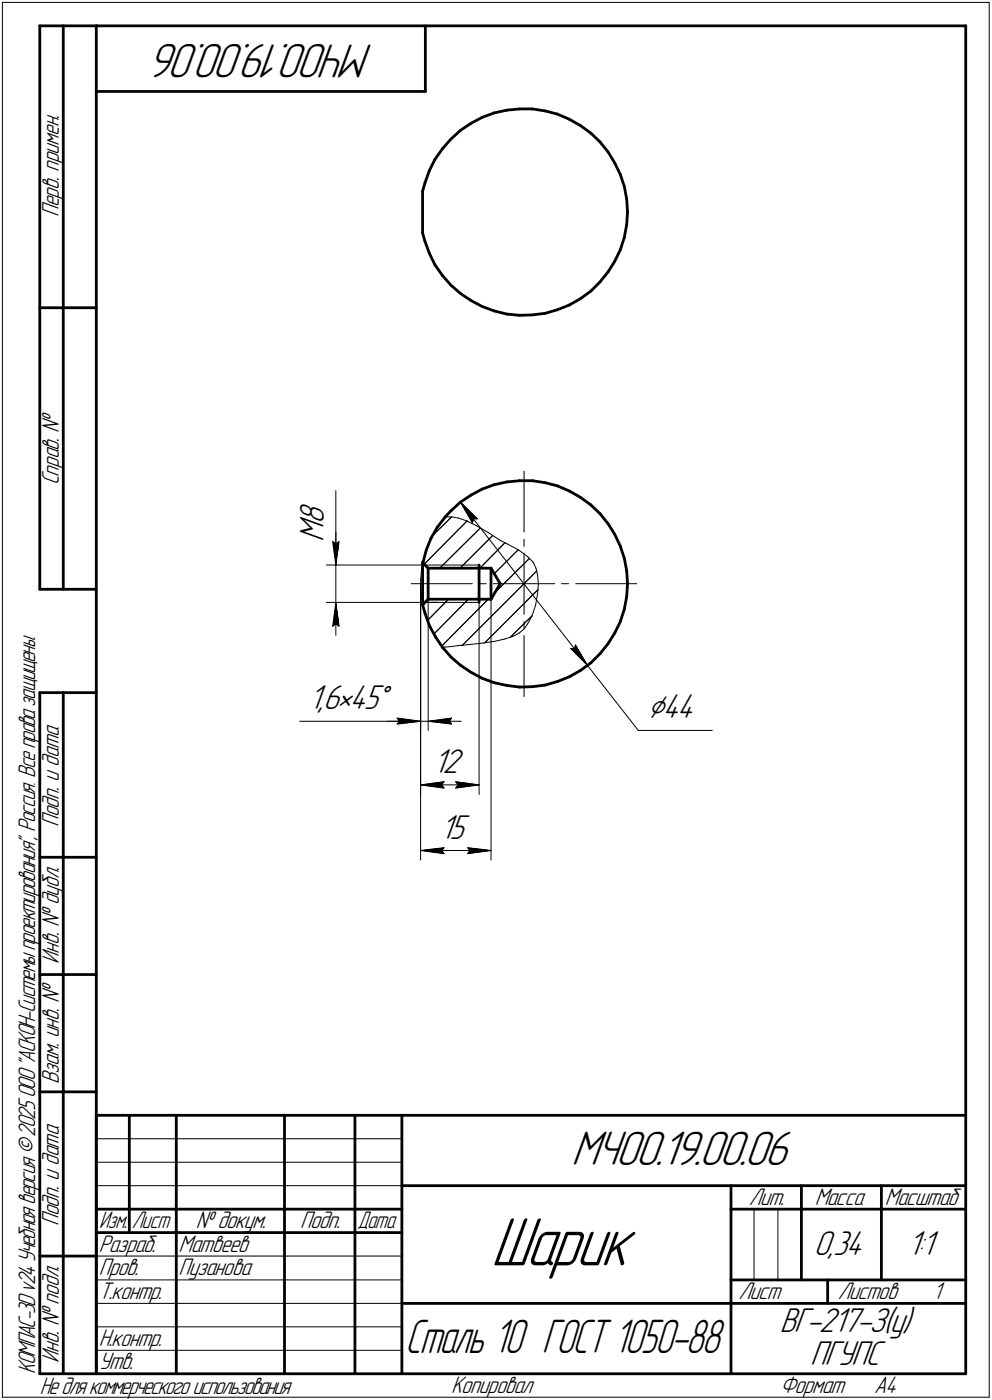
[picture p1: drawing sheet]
<svg xmlns="http://www.w3.org/2000/svg" width="211mm" height="298mm" viewBox="0 0 211 298" stroke-linecap="round" stroke-linejoin="round" font-family="sans-serif">
<g fill="none" stroke="#000" stroke-width=".21">
<path d="M.5 .5v297zM.5 .5h210zM210.5 .5v297zM70.8 115.3l.7 .5zM70.8 115.3l.7 5zM71.5 115.8l.6-.5zM71.5 113.3v7zM71.5 104.5v15.8zM72.1 115.3l-.6 5zM90.4 118.1l-.7 2.6zM91.4 115.5l-1 2.6zM92 114l4.1-3.9z"/>
<path d="M92.5 113.1l-1.1 2.4zM94.1 110.8l-1.6 2.3zM94.7 110.1h1.4zM95.9 108.8l2.1-1.9zM95.9 108.8l-1.8 2zM96.1 110.1l1.4 .2zM97.5 110.3l1.8 .6zM98 106.9l2.2-1.5zM98 106.9l3.6 3.6zM98 106.9l2.5 4.4zM98 106.9l27 34.7zM99.3 110.9l2 1z"/>
<path d="M99.4 110.9l-9.1 9.2zM100.2 105.4l2.4-1.3zM100.8 110.5h.8zM100.8 110.5l-.3 .8zM101.3 111.9l2.7 1.6zM102.6 104.1l2.6-.9zM104 113.5l2.4 1.6zM105.2 103.2l2.7-.6zM106.4 115.1l1.5 .7zM107.4 115.6l-5.3 5.4zM107.9 102.6l2.7-.2zM107.9 115.8l2.4 1.3z"/>
<path d="M110.3 117.1l2 1.4zM110.6 102.4h2.7zM111.5 100.3v13zM111.5 114.8v1.5zM111.5 117.8v6.5zM112.3 118.5l1.1 1.1zM113.3 102.4l2.7 .4zM113.4 119.6l.1 .3zM113.5 119.9l.5 1.1zM116 102.8l2.6 .7zM118.6 103.5l2.6 1.1zM121.2 104.6l2.3 1.3z"/>
<path d="M123.5 105.9l2.2 1.6zM125.7 107.5l2 1.9zM127.7 109.4l1.7 2.1zM129.4 111.5l1.4 2.3zM130.8 113.8l1.2 2.5zM132 116.3l.8 2.6zM132.8 118.9l.5 2.7zM69.4 120.3h21zM69.4 128.3h23.6zM70.8 133.3l.7-.5zM71.5 128.3l-.7 5zM71.5 132.8l.6 .5z"/>
<path d="M71.5 128.3l.6 5zM71.5 128.3v7zM71.5 120.3v8zM87.5 124.3h13zM89.5 123.4l.1 2.8zM89.5 124.3v31.2zM89.5 124.3v44.9zM89.5 124.3v58.8zM89.6 126.2l.4 2.7zM89.7 120.7l-.2 2.7zM90 128.9l.7 2.6zM90.4 120.3h11.5z"/>
<path d="M90.4 128.3h11.5zM90.7 131.5l1.1 2.5zM91.1 124.3v31.2zM91.2 127.6l-1.2 1.3zM91.8 134l1.3 2.4zM93.1 136.4l1.6 2.2zM93.6 121l8.6-8.6zM94.1 137.8l2-.1zM94.7 138.6l1.9 1.9zM95.4 127.6l-4.5 4.6zM96.1 137.7l1.2-.2zM97.3 137.5l.7-.1z"/>
<path d="M97.9 121l6.9-7zM98 137.4h.2zM98.2 137.4l4.1-.4zM98.4 137.4l15.8-15.8zM99.7 127.6l-7.4 7.4zM101.9 127.6v41.6zM102 124.3h1.5zM102.3 137l2.9-.4zM103.1 136.9l11.4-11.3zM103.9 127.6l-9.9 10zM104.5 127.6v55.5zM105 124.3h6.5z"/>
<path d="M105.2 122.2l5-5.1zM105.2 126.2l7.5-7.3zM105.2 136.6l2.2-.5zM107.4 136.1l1.8-.6zM108.5 135.7l4.7-4.6zM109.2 135.5l1.3-.7zM110.5 134.8l1-.9zM111.5 124.3h6.5zM111.5 135.3v13zM111.5 132.3v1.5zM111.5 124.3v6.5zM112.3 132.8l-.8 1.1z"/>
<path d="M113.2 131.1l-.9 1.7zM114 128.9l-.8 2.2zM114 121l.4 1.4zM114.4 122.4l.2 1.9zM114.4 126.4l-.4 2.5zM114.6 124.3l-.2 2.1zM119.5 124.3h1.5zM121.4 138.1l3.6 3.5zM121.4 138.1h.9zM122.4 137.3l-.1 .8zM122.4 137.3l2.6 4.3zM122.5 124.3h13z"/>
<path d="M128.4 138.4l-1.9 2.1zM130 136.3l-1.6 2.1zM131.3 133.9l-1.3 2.4zM132.3 131.4l-1 2.5zM133 128.8l-.7 2.6zM133.3 121.6l.2 2.7zM133.4 126.1l-.4 2.7zM133.5 124.3l-.1 1.8zM63.8 153.6h25.7zM82.5 153.6h7zM84.5 152.9l5 .7zM84.5 152.9l.5 .7z"/>
<path d="M84.5 154.2l5-.6zM85 153.6l-.5 .6zM89.5 153.6h1.6zM91.1 153.6l5 .6zM91.1 153.6l5-.7zM91.1 153.6h7zM95.6 153.6l.5 .6zM96.1 152.9l-.5 .7zM96.6 140.5l2.1 1.7zM98.7 142.2l2.4 1.5zM101.1 143.7l2.4 1.2zM103.5 144.9l2.7 .7z"/>
<path d="M106.2 145.6l2.7 .5zM108.9 146.1l2.7 .2zM111.6 146.3l2.7-.2zM114.3 146.1l2.6-.5zM116.9 145.6l2.6-.8zM119.5 144.8l2.5-1.2zM122 143.6l2.4-1.4zM124.4 142.2l2.1-1.7zM125 141.6l10.8 13.9zM135.8 155.5h15.8zM89.5 167.1l5-.6zM89.5 167.1l5 .7z"/>
<path d="M89.5 167.1h12.4zM94 167.1l.5 .7zM94.5 166.5l-.5 .6zM96.9 167.8l5-.7zM96.9 166.5l.6 .6zM96.9 166.5l5 .6zM97.5 167.1l-.6 .7zM89.5 181.1l5-.6zM89.5 181.1l5 .7zM89.5 181.1h15zM94 181.1l.5 .7zM94.5 180.5l-.5 .6z"/>
<path d="M99.5 181.8l5-.7zM99.5 180.5l.5 .6zM99.5 180.5l5 .6zM100 181.1l-.5 .7zM20.5 247.5h65zM20.5 252.5h65zM20.5 242.5h65zM160.4 257.5v15zM165.5 257.5v15zM20.5 267.5h65zM20.5 272.5h65zM20.5 277.5h65z"/>
<path d="M.5 297.5h210zM20.5 282.5h65zM20.5 287.5h65z"/>
</g>
<g fill="#000" stroke="#000" stroke-width=".21">
<path d="M70.9 115.5h.1zM70.9 115.6h.2zM70.9 115.7h.4zM70.9 115.7h.5zM70.9 115.8h.6zM70.9 115.9h.6zM71 116h.5zM71 116.1h.5zM71 116.2h.5zM71 116.2h.5zM71 116.3h.5zM71 116.4h.5zM71 116.5h.5zM71 116.6h.5zM71 116.7h.5zM71 116.8h.5zM71 116.8h.5zM71 116.9h.5zM71 117h.5zM71 117.1h.5zM71 117.2h.5zM71.1 117.3h.4zM71.1 117.3h.4zM71.1 117.4h.4zM71.1 117.5h.4zM71.1 117.6h.4zM71.1 117.7h.4zM71.1 117.8h.4zM71.2 117.9h.3zM71.2 117.9h.3zM71.2 118h.3zM71.2 118.1h.3zM71.2 118.2h.3zM71.2 118.3h.3zM71.2 118.4h.3zM71.3 118.4h.2zM71.3 118.5h.2zM71.3 118.6h.2zM71.3 118.7h.2zM71.3 118.8h.2zM71.3 118.9h.2zM71.3 119h.2zM71.3 119h.2z"/>
<path d="M72 115.5h.1zM71.8 115.6h.3zM71.7 115.7h.4zM71.6 115.7h.5zM71.5 115.8h.6zM71.5 115.9h.6zM71.5 116h.6zM71.5 116.1h.6zM71.5 116.2h.6zM71.5 116.2h.6zM71.5 116.3h.6zM71.5 116.4h.6zM71.5 116.5h.6zM71.5 116.6h.5zM71.5 116.7h.5zM71.5 116.8h.5zM71.5 116.8h.5zM71.5 116.9h.5zM71.5 117h.5zM71.5 117.1h.5zM71.5 117.2h.5zM71.5 117.3h.4zM71.5 117.3h.4zM71.5 117.4h.4zM71.5 117.5h.4zM71.5 117.6h.4zM71.5 117.7h.4zM71.5 117.8h.4zM71.5 117.9h.3zM71.5 117.9h.3zM71.5 118h.3zM71.5 118.1h.3zM71.5 118.2h.3zM71.5 118.3h.3zM71.5 118.4h.3zM71.5 118.4h.2zM71.5 118.5h.2zM71.5 118.6h.2zM71.5 118.7h.2zM71.5 118.8h.2zM71.5 118.9h.2zM71.5 119h.2zM71.5 119h.2zM71.5 119.1h.1zM71.5 119.2h.1zM71.5 119.3h.1zM71.5 119.4h.1zM71.5 119.5h.1zM71.5 119.5h.1zM71.5 119.6h.1z"/>
<path d="M98.3 107.4h.2zM98.4 107.4h.2zM98.5 107.5h.1zM98.6 107.6h.1zM98.6 107.7h.2zM98.6 107.8h.3zM98.7 107.9h.3zM98.8 107.9h.3zM98.9 108h.2zM98.9 108.1h.3zM99 108.2h.3zM99.1 108.3h.3zM99.1 108.4h.4zM99.2 108.5h.4zM99.2 108.5h.5zM99.3 108.6h.4zM99.4 108.7h.4zM99.5 108.8h.4zM99.6 108.9h.4zM99.6 109h.5zM99.7 109.1h.5zM99.7 109.1h.5zM99.8 109.2h.5zM99.8 109.3h.6zM99.9 109.4h.6zM100 109.5h.6zM100.1 109.6h.6zM100.2 109.6h.6zM100.2 109.7h.6zM100.2 109.8h.7zM100.3 109.9h.7zM100.4 110h.7zM100.5 110.1h.7zM100.5 110.2h.8zM100.6 110.2h.7zM100.7 110.3h.7zM100.8 110.4h.7z"/>
<path d="M98.4 107.6h.2zM98.5 107.7h.1zM98.5 107.8h.1zM98.6 107.9h.1zM98.6 107.9h.2zM98.6 108h.3zM98.7 108.1h.2zM98.7 108.2h.3zM98.8 108.3h.3zM98.8 108.4h.3zM98.9 108.5h.3zM98.9 108.5h.3zM99 108.6h.3zM99.1 108.7h.3zM99.1 108.8h.4zM99.1 108.9h.5zM99.1 109h.5zM99.2 109.1h.5zM99.2 109.1h.5zM99.3 109.2h.5zM99.4 109.3h.4zM99.4 109.4h.5zM99.5 109.5h.5zM99.5 109.6h.6zM99.6 109.6h.6zM99.7 109.7h.5zM99.7 109.8h.5zM99.7 109.9h.6zM99.7 110h.7zM99.8 110.1h.7zM99.8 110.2h.7zM99.9 110.2h.7zM100 110.3h.7zM100 110.4h.8zM100.1 110.5h.7zM100.1 110.6h.7zM100.2 110.7h.6zM100.2 110.7h.6zM100.2 110.8h.5zM100.3 110.9h.4zM100.3 111h.4zM100.4 111.1h.2zM100.4 111.2h.2z"/>
<path d="M71.3 129.5h.2zM71.3 129.6h.2zM71.3 129.7h.2zM71.3 129.8h.2zM71.3 129.9h.2zM71.3 130h.2zM71.3 130h.2zM71.3 130.1h.2zM71.2 130.2h.3zM71.2 130.3h.3zM71.2 130.4h.3zM71.2 130.5h.3zM71.2 130.6h.3zM71.2 130.6h.3zM71.2 130.7h.3zM71.1 130.8h.4zM71.1 130.9h.4zM71.1 131h.4zM71.1 131.1h.4zM71.1 131.1h.4zM71.1 131.2h.4zM71.1 131.3h.4zM71.1 131.4h.4zM71 131.5h.5zM71 131.6h.5zM71 131.7h.5zM71 131.7h.5zM71 131.8h.5zM71 131.9h.5zM71 132h.5zM71 132.1h.5zM71 132.2h.5zM71 132.2h.5zM71 132.3h.5zM71 132.4h.5zM71 132.5h.5zM71 132.6h.5zM71 132.7h.5zM70.9 132.8h.6zM70.9 132.8h.6zM70.9 132.9h.5zM70.9 133h.4zM70.9 133.1h.2zM70.9 133.2h.1z"/>
<path d="M71.5 128.9h.1zM71.5 129h.1zM71.5 129.1h.1zM71.5 129.2h.1zM71.5 129.3h.1zM71.5 129.4h.1zM71.5 129.5h.1zM71.5 129.5h.1zM71.5 129.6h.2zM71.5 129.7h.2zM71.5 129.8h.2zM71.5 129.9h.2zM71.5 130h.2zM71.5 130h.2zM71.5 130.1h.2zM71.5 130.2h.3zM71.5 130.3h.3zM71.5 130.4h.3zM71.5 130.5h.3zM71.5 130.6h.3zM71.5 130.6h.3zM71.5 130.7h.3zM71.5 130.8h.3zM71.5 130.9h.4zM71.5 131h.4zM71.5 131.1h.4zM71.5 131.1h.4zM71.5 131.2h.4zM71.5 131.3h.4zM71.5 131.4h.4zM71.5 131.5h.5zM71.5 131.6h.5zM71.5 131.7h.5zM71.5 131.7h.5zM71.5 131.8h.5zM71.5 131.9h.5zM71.5 132h.5zM71.5 132.1h.5zM71.5 132.2h.6zM71.5 132.2h.6zM71.5 132.3h.6zM71.5 132.4h.6zM71.5 132.5h.6zM71.5 132.6h.6zM71.5 132.7h.6zM71.5 132.8h.6zM71.5 132.8h.6zM71.6 132.9h.5zM71.7 133h.4zM71.8 133.1h.3zM72 133.2h.1z"/>
<path d="M121.4 138.1h.9zM121.5 138.2h.8zM121.6 138.3h.8zM121.7 138.3h.8zM121.8 138.4h.8zM121.8 138.5h.8zM121.9 138.6h.8zM122 138.7h.8zM122.1 138.8h.8zM122.2 138.9h.7zM122.3 138.9h.6zM122.3 139h.7zM122.4 139.1h.7zM122.5 139.2h.6zM122.6 139.3h.6zM122.7 139.4h.6zM122.8 139.4h.6zM122.9 139.5h.5zM122.9 139.6h.5zM123 139.7h.5zM123.1 139.8h.5zM123.2 139.9h.4zM123.3 140h.4zM123.4 140h.4zM123.4 140.1h.5zM123.5 140.2h.5zM123.6 140.3h.4zM123.7 140.4h.3zM123.8 140.5h.3zM123.9 140.5h.3zM124 140.6h.2zM124 140.7h.3zM124.1 140.8h.3zM124.2 140.9h.3zM124.3 141h.2zM124.4 141.1h.1zM124.5 141.1h.1zM124.5 141.2h.2z"/>
<path d="M122.4 137.5h.2zM122.4 137.6h.2zM122.4 137.7h.3zM122.3 137.8h.4zM122.3 137.8h.5zM122.3 137.9h.6zM122.3 138h.6zM122.3 138.1h.6zM122.3 138.2h.6zM122.4 138.3h.6zM122.5 138.3h.6zM122.6 138.4h.5zM122.6 138.5h.6zM122.7 138.6h.5zM122.8 138.7h.5zM122.9 138.8h.4zM122.9 138.9h.5zM122.9 138.9h.5zM123 139h.4zM123.1 139.1h.4zM123.1 139.2h.4zM123.2 139.3h.4zM123.3 139.4h.4zM123.4 139.4h.3zM123.4 139.5h.4zM123.4 139.6h.4zM123.5 139.7h.4zM123.6 139.8h.4zM123.6 139.9h.4zM123.7 140h.3zM123.8 140h.2zM123.9 140.1h.2zM124 140.2h.1zM124 140.3h.2zM124 140.4h.3zM124.1 140.5h.2zM124.2 140.5h.2zM124.2 140.6h.2zM124.3 140.7h.2zM124.4 140.8h.1zM124.5 141h.1z"/>
<path d="M84.6 153h.6zM84.7 153.1h1.1zM84.8 153.2h1.6zM84.8 153.2h2.2zM84.8 153.3h2.8zM84.9 153.4h3.4zM85 153.5h3.9z"/>
<path d="M85 153.6h4.5zM85 153.7h3.8zM84.9 153.8h3.2zM84.8 153.8h2.6zM84.8 153.9h1.9zM84.7 154h1.2zM84.6 154.1h.7z"/>
<path d="M91.1 153.6h4.5zM91.9 153.7h3.8zM92.5 153.8h3.3zM93.3 153.8h2.5zM94 153.9h1.9zM94.7 154h1.3zM95.4 154.1h.7z"/>
<path d="M95.5 153h.6zM94.9 153.1h1.1zM94.2 153.2h1.7zM93.6 153.2h2.2zM93 153.3h2.8zM92.4 153.4h3.4zM91.8 153.5h3.9z"/>
<path d="M89.5 167.1h4.5zM90.2 167.2h3.9zM90.8 167.3h3.3zM91.4 167.4h2.8zM92 167.5h2.2zM92.6 167.6h1.7zM93.3 167.6h1.1zM93.9 167.7h.6z"/>
<path d="M93.9 166.5h.6zM93.3 166.6h1.1zM92.6 166.7h1.7zM92 166.8h2.2zM91.4 166.9h2.8zM90.8 167h3.3zM90.2 167h3.9z"/>
<path d="M97 166.5h.6zM97.1 166.6h1.1zM97.2 166.7h1.7zM97.2 166.8h2.3zM97.3 166.9h2.8zM97.4 167h3.4zM97.5 167h3.8z"/>
<path d="M97.5 167.1h4.4zM97.5 167.2h3.8zM97.4 167.3h3.4zM97.3 167.4h2.8zM97.2 167.5h2.3zM97.2 167.6h1.7zM97.1 167.6h1.1zM97 167.7h.6z"/>
<path d="M89.5 181.1h4.5zM90.2 181.2h3.9zM90.8 181.3h3.3zM91.4 181.4h2.8zM92 181.4h2.2zM92.6 181.5h1.7zM93.3 181.6h1.1zM93.9 181.7h.6z"/>
<path d="M93.8 180.6h.7zM93.1 180.7h1.3zM92.4 180.8h1.9zM91.7 180.8h2.5zM90.9 180.9h3.2zM90.3 181h3.8z"/>
<path d="M99.6 180.6h.6zM99.7 180.7h1.2zM99.7 180.8h2zM99.8 180.8h2.6zM99.9 180.9h3.2zM100 181h3.8z"/>
<path d="M100 181.1h4.5zM100 181.2h3.9zM99.9 181.3h3.4zM99.8 181.4h2.8zM99.7 181.4h2.3zM99.7 181.5h1.7zM99.7 181.6h1.1zM99.6 181.7h.6z"/>
</g>
<g fill="none" stroke="#000" stroke-width=".59">
<path d="M8.5 5.5v120zM8.5 5.5h12zM13.5 5.5v120zM20.5 5.5v287zM20.5 5.5h185zM20.5 19.5h70zM90.5 5.5v14zM205.5 5.5v287zM90.4 38.9l-.5 1.8zM91.4 36.3l-1 2.6zM92.5 34l-1.1 2.3zM94.1 31.7l-1.6 2.3z"/>
<path d="M95.9 29.6l2.1-1.8zM95.9 29.6l-1.8 2.1zM98 27.8l2.2-1.6zM100.2 26.2l2.4-1.2zM102.6 25l2.6-1zM105.2 24l2.7-.5zM107.9 23.5l2.7-.3zM110.6 23.2h2.7zM113.3 23.2l2.7 .4zM116 23.6l2.6 .7zM118.6 24.3l2.6 1.1zM121.2 25.4l2.3 1.4z"/>
<path d="M123.5 26.8l2.2 1.6zM125.7 28.4l2 1.8zM127.7 30.2l1.7 2.1zM129.4 32.3l1.4 2.4zM130.8 34.7l1.2 2.5zM132 37.2l.8 2.5zM132.8 39.7l.5 2.7zM89.9 40.7v8.9zM89.9 49.6l.5 1.8zM90.4 51.4l1 2.5zM91.4 53.9l1.1 2.5zM92.5 56.4l1.6 2.3z"/>
<path d="M94.1 58.7l1.8 2zM129.4 57.9l-1.7 2.1zM130.8 55.6l-1.4 2.3zM132 53.2l-1.2 2.4zM132.8 50.5l-.8 2.7zM133.3 42.4l.2 2.7zM133.3 47.8l-.5 2.7zM133.5 45.1l-.2 2.7zM8.5 65.5h12zM95.9 60.7l2.1 1.8zM98 62.5l2.2 1.5zM100.2 64l2.4 1.3z"/>
<path d="M102.6 65.3l2.6 .9zM105.2 66.2l2.7 .7zM107.9 66.9l2.7 .2zM110.6 67.1h2.7zM113.3 67.1l2.7-.4zM116 66.7l2.6-.7zM118.6 66l2.6-1.1zM121.2 64.9l2.3-1.3zM123.5 63.6l2.2-1.6zM127.7 60l-2 2zM89.9 119.8v9zM89.9 119.8l1.2 1.2z"/>
<path d="M90 119.8h.1M90.7 117.2l-.7 2.6zM91.7 114.6l-1 2.6zM93 112.3l-1.3 2.3zM94.7 110.1l-1.7 2.2zM95.9 108.8l2.1-1.9zM95.9 108.8l-1.2 1.3zM98 106.9l2.2-1.5zM100.2 105.4l2.4-1.3zM102.6 104.1l2.6-.9zM105.2 103.2l2.7-.6zM107.9 102.6l2.7-.2z"/>
<path d="M110.6 102.4h2.7zM113.3 102.4l2.7 .4zM116 102.8l2.6 .7zM118.6 103.5l2.6 1.1zM121.2 104.6l2.3 1.3zM123.5 105.9l2.2 1.6zM125.7 107.5l2 1.9zM127.7 109.4l1.7 2.1zM129.4 111.5l1.4 2.3zM130.8 113.8l1.2 2.5zM132 116.3l.8 2.6zM132.8 118.9l.5 2.7z"/>
<path d="M8.5 125.5h12zM89.9 128.8l.5 1.8zM90.4 130.6l1 2.6zM91.1 121v6.6zM91.1 127.6l-1.2 1.2zM91.1 127.6h13.4zM91.1 121h13.4zM91.4 133.2l1.2 2.4zM92.6 135.6l1.5 2.2zM94.1 137.8l1.8 2.1zM95.9 139.9l2.1 1.7zM101.9 121v6.6z"/>
<path d="M101.9 120.3v.7zM101.9 127.6v.7zM104.5 121v6.6zM104.5 121l1.9 3.3zM106.4 124.3l-1.9 3.3zM127.7 139.2l-2 1.9zM129.4 137.1l-1.7 2.1zM130.8 134.8l-1.4 2.3zM132 132.3l-1.2 2.5zM132.8 129.7l-.8 2.6zM133.3 121.6l.2 2.7zM133.3 127l-.5 2.7z"/>
<path d="M133.5 124.3l-.2 2.7zM8.5 147.5v145zM8.5 147.5h12zM13.5 147.5v145zM98 141.6l2.2 1.6zM100.2 143.2l2.4 1.2zM102.6 144.4l2.6 1zM105.2 145.4l2.7 .6zM107.9 146l2.7 .3zM110.6 146.3l2.7-.1zM113.3 146.2l2.7-.3zM116 145.9l2.6-.8z"/>
<path d="M118.6 145.1l2.6-1zM121.2 144.1l2.3-1.4zM123.5 142.7l2.2-1.6zM8.5 182.5h12zM8.5 207.5h12zM8.5 232.5h12zM20.5 237.5h185zM20.5 237.5v55zM27.5 237.5v25zM37.5 237.5v55zM60.5 237.5v55zM75.5 237.5v55z"/>
<path d="M85.5 237.5v55zM20.5 257.5h65zM85.5 252.5h120zM155.5 252.5v40zM155.5 257.5h15zM170.5 252.5v20zM170.5 257.5h35zM187.5 252.5v20zM8.5 267.5h12zM20.5 262.5h65zM85.5 277.5h70zM155.5 277.5h50z"/>
<path d="M155.5 272.5h50zM176.1 272.5v5zM8.5 292.5h12zM20.5 292.5h185z"/>
</g>
<text font-size="15.6" x="104.4" y="269.4">Шарик</text>
<g font-size="10.9">
<text x="79.5" y="9.4" transform="rotate(-180 79.5 9.4)">МЧ00.19.00.06</text>
<text x="121.5" y="248.1">МЧ00.19.00.06</text>
</g>
<text font-size="10.7" x="86.2" y="288.1">Сталь 10 ГОСТ 1050-88</text>
<g font-size="7.8">
<text x="68.9" y="115.3" transform="rotate(-90 68.9 115.3)">M8</text>
<text x="65.7" y="151">1,6×45°</text>
<text x="137.8" y="153">⌀44</text>
<text x="92.2" y="164.6">12</text>
<text x="93.6" y="178.6">15</text>
<text x="173.2" y="267.2">0,34</text>
<text x="193.1" y="267.2">1:1</text>
<text x="165.9" y="283.7">ВГ-217-З(у)</text>
<text x="172.4" y="290.7">ПГУПС</text>
</g>
<g font-size="5.4">
<text x="12.6" y="46.3" transform="rotate(-90 12.6 46.3)">Перв. примен.</text>
<text x="12.6" y="103.4" transform="rotate(-90 12.6 103.4)">Справ. №</text>
<text x="12.6" y="176.1" transform="rotate(-90 12.6 176.1)">Подп. и дата</text>
<text x="12.6" y="205.2" transform="rotate(-90 12.6 205.2)">Инв. № дубл.</text>
<text x="12.6" y="230.9" transform="rotate(-90 12.6 230.9)">Взам. инв. №</text>
<text x="159.3" y="256.6">Лит.</text>
<text x="173.4" y="256.6">Масса</text>
<text x="188.3" y="256.6">Масштаб</text>
<text x="12.6" y="261.1" transform="rotate(-90 12.6 261.1)">Подп. и дата</text>
<text x="41.6" y="261.6">№ докум.</text>
<text x="63.9" y="261.6">Подп.</text>
<text x="21" y="266.6">Разраб.</text>
<text x="38" y="266.6">Матвеев</text>
<text x="21" y="271.6">Пров.</text>
<text x="38" y="271.6">Пузанова</text>
<text x="21" y="276.6">Т.контр.</text>
<text x="157.1" y="276.6">Лист</text>
<text x="178.3" y="276.6">Листов</text>
<text x="198.5" y="276.6">1</text>
<text x="21" y="286.6">Н.контр.</text>
<text x="7.5" y="292.5" transform="rotate(-90 7.5 292.5)">КОМПАС-3Dv24Учебнаяверсия©2025ООО&quot;АСКОН-Системыпроектирования&quot;, Россия. Всеправазащищены.</text>
<text x="12.6" y="290.2" transform="rotate(-90 12.6 290.2)">Инв. № подл.</text>
<text x="21" y="291.6">Утв.</text>
<text x="8.5" y="296.7">Недлякоммерческогоиспользования</text>
<text x="96" y="296.6">Копировал</text>
<text x="166" y="296.6">Формат</text>
<text x="186" y="296.6">A4</text>
</g>
<g font-size="5.3">
<text x="21.1" y="261.6">Изм.</text>
<text x="28.1" y="261.6">Лист</text>
<text x="76.1" y="261.6">Дата</text>
</g>
</svg>
